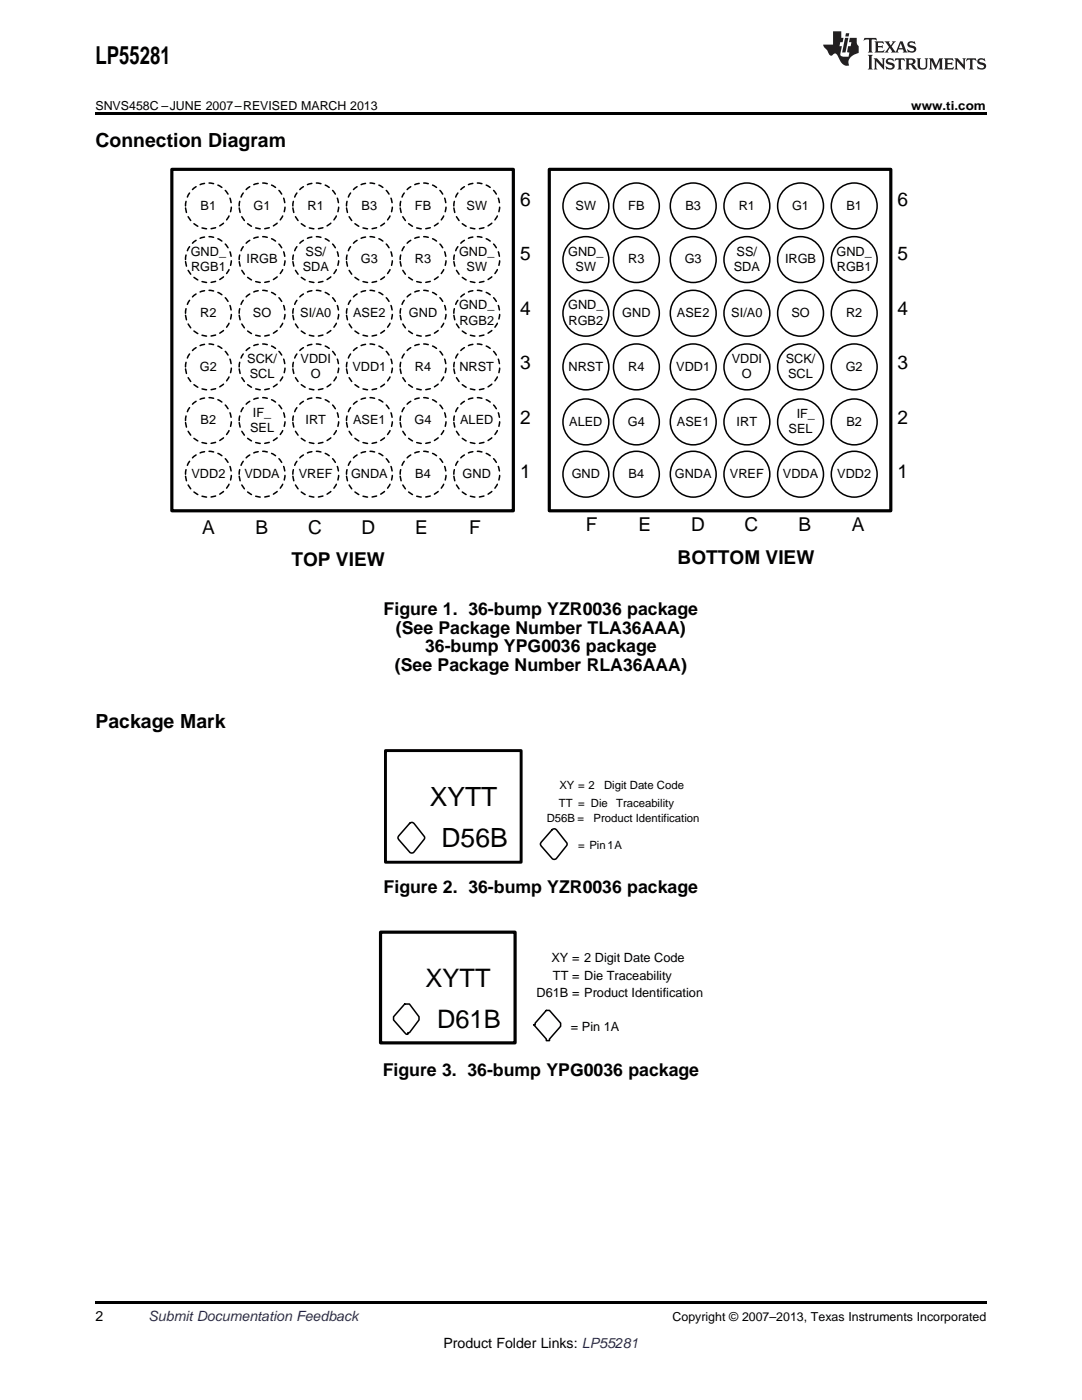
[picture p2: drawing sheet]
<svg xmlns="http://www.w3.org/2000/svg" width="216mm" height="279mm" viewBox="0 0 216 279" stroke-linecap="round" stroke-linejoin="round" font-family="sans-serif">
<path d="M19 259.7h177.8v.5h-177.8z" fill="#000"/>
<path d="M75.9 186h26.9v22.1h-26.9z" fill="none" stroke="#000" stroke-width=".64"/>
<path d="M80.8 200.4h.9l1.9 2.5v.7l-1.9 2.5h-.3v.3h-.3l-2.6-2.8v-.7z" fill-rule="evenodd" fill="#fff"/>
<path d="M80.8 200.4h.9l1.9 2.5v.7l-1.9 2.5h-.3v.3h-.3l-2.6-2.8v-.7z" fill="none" stroke="#000" stroke-width=".3"/>
<path d="M109 201.6h.6l2.3 2.6v.6l-2.3 2.6v.3h-.6v-.3l-2.5-2.9h.3v-.3z" fill-rule="evenodd" fill="#fff"/>
<path d="M109 201.6h.6l2.3 2.6v.6l-2.3 2.6v.3h-.6v-.3l-2.5-2.9h.3v-.3z" fill="none" stroke="#000" stroke-width=".3"/>
<path d="M76.9 149.8h27.1v22.3h-27.1z" fill="none" stroke="#000" stroke-width=".58"/>
<path d="M81.8 164.3v-.1a.57 .57 0 0 1 .8 .2l2.1 2.5v.4l-2.2 2.8a.6 .6 0 0 1-.8-.1l-2.2-2.5-.1-.4z" fill-rule="evenodd" fill="#fff"/>
<path d="M81.8 164.3v-.1a.57 .57 0 0 1 .8 .2l2.1 2.5v.4l-2.2 2.8a.6 .6 0 0 1-.8-.1l-2.2-2.5-.1-.4z" fill="none" stroke="#000" stroke-width=".31"/>
<path d="M110.2 165.5a.57 .57 0 0 1 .9 .1l2 2.6 .1 .3-2.2 2.9a.61 .61 0 0 1-.8-.1l-2.2-2.5-.2-.4z" fill-rule="evenodd" fill="#fff"/>
<path d="M110.2 165.5a.57 .57 0 0 1 .9 .1l2 2.6 .1 .3-2.2 2.9a.61 .61 0 0 1-.8-.1l-2.2-2.5-.2-.4z" fill="none" stroke="#000" stroke-width=".31"/>
<path d="M109.6 33.8h68.1v68.1h-68.1z" fill-rule="evenodd" fill="#fff"/>
<path d="M109.6 33.8h68.1v68.1h-68.1z" fill="none" stroke="#000" stroke-width=".64"/>
<circle cx="116.9" cy="41.1" r="4.6" fill="#fff"/>
<circle cx="116.9" cy="41.1" r="4.6" fill="none" stroke="#000" stroke-width=".3"/>
<circle cx="127" cy="41.1" r="4.6" fill="#fff"/>
<circle cx="127" cy="41.1" r="4.6" fill="none" stroke="#000" stroke-width=".3"/>
<circle cx="138.3" cy="41.1" r="4.6" fill="#fff"/>
<circle cx="138.3" cy="41.1" r="4.6" fill="none" stroke="#000" stroke-width=".3"/>
<circle cx="149" cy="41.1" r="4.6" fill="#fff"/>
<circle cx="149" cy="41.1" r="4.6" fill="none" stroke="#000" stroke-width=".3"/>
<circle cx="159.7" cy="41.1" r="4.6" fill="#fff"/>
<circle cx="159.7" cy="41.1" r="4.6" fill="none" stroke="#000" stroke-width=".3"/>
<circle cx="170.4" cy="41.1" r="4.6" fill="#fff"/>
<circle cx="170.4" cy="41.1" r="4.6" fill="none" stroke="#000" stroke-width=".3"/>
<circle cx="170.4" cy="73.2" r="4.6" fill="#fff"/>
<circle cx="170.4" cy="73.2" r="4.6" fill="none" stroke="#000" stroke-width=".3"/>
<circle cx="159.7" cy="73.2" r="4.6" fill="#fff"/>
<circle cx="159.7" cy="73.2" r="4.6" fill="none" stroke="#000" stroke-width=".3"/>
<circle cx="159.7" cy="84.2" r="4.6" fill="#fff"/>
<circle cx="159.7" cy="84.2" r="4.6" fill="none" stroke="#000" stroke-width=".3"/>
<circle cx="170.4" cy="84.2" r="4.6" fill="#fff"/>
<circle cx="170.4" cy="84.2" r="4.6" fill="none" stroke="#000" stroke-width=".3"/>
<circle cx="159.7" cy="94.6" r="4.6" fill="#fff"/>
<circle cx="159.7" cy="94.6" r="4.6" fill="none" stroke="#000" stroke-width=".3"/>
<circle cx="149" cy="94.6" r="4.6" fill="#fff"/>
<circle cx="149" cy="94.6" r="4.6" fill="none" stroke="#000" stroke-width=".3"/>
<circle cx="116.9" cy="94.6" r="4.6" fill="#fff"/>
<circle cx="116.9" cy="94.6" r="4.6" fill="none" stroke="#000" stroke-width=".3"/>
<circle cx="149" cy="84.2" r="4.6" fill="#fff"/>
<circle cx="149" cy="84.2" r="4.6" fill="none" stroke="#000" stroke-width=".3"/>
<circle cx="138.3" cy="73.2" r="4.6" fill="#fff"/>
<circle cx="138.3" cy="73.2" r="4.6" fill="none" stroke="#000" stroke-width=".3"/>
<circle cx="116.9" cy="62.5" r="4.6" fill="#fff"/>
<circle cx="116.9" cy="62.5" r="4.6" fill="none" stroke="#000" stroke-width=".3"/>
<circle cx="149" cy="51.8" r="4.6" fill="#fff"/>
<circle cx="149" cy="51.8" r="4.6" fill="none" stroke="#000" stroke-width=".3"/>
<circle cx="170.4" cy="94.6" r="4.6" fill="#fff"/>
<circle cx="170.4" cy="94.6" r="4.6" fill="none" stroke="#000" stroke-width=".3"/>
<circle cx="149" cy="62.5" r="4.6" fill="#fff"/>
<circle cx="149" cy="62.5" r="4.6" fill="none" stroke="#000" stroke-width=".3"/>
<circle cx="127" cy="73.2" r="4.6" fill="#fff"/>
<circle cx="127" cy="73.2" r="4.6" fill="none" stroke="#000" stroke-width=".3"/>
<circle cx="138.3" cy="84.2" r="4.6" fill="#fff"/>
<circle cx="138.3" cy="84.2" r="4.6" fill="none" stroke="#000" stroke-width=".3"/>
<circle cx="127" cy="84.2" r="4.6" fill="#fff"/>
<circle cx="127" cy="84.2" r="4.6" fill="none" stroke="#000" stroke-width=".3"/>
<circle cx="138.3" cy="94.6" r="4.6" fill="#fff"/>
<circle cx="138.3" cy="94.6" r="4.6" fill="none" stroke="#000" stroke-width=".3"/>
<circle cx="170.4" cy="51.8" r="4.6" fill="#fff"/>
<circle cx="170.4" cy="51.8" r="4.6" fill="none" stroke="#000" stroke-width=".3"/>
<circle cx="170.4" cy="62.5" r="4.6" fill="#fff"/>
<circle cx="170.4" cy="62.5" r="4.6" fill="none" stroke="#000" stroke-width=".3"/>
<circle cx="159.7" cy="51.8" r="4.6" fill="#fff"/>
<circle cx="159.7" cy="51.8" r="4.6" fill="none" stroke="#000" stroke-width=".3"/>
<circle cx="159.7" cy="62.5" r="4.6" fill="#fff"/>
<circle cx="159.7" cy="62.5" r="4.6" fill="none" stroke="#000" stroke-width=".3"/>
<circle cx="149" cy="73.2" r="4.6" fill="#fff"/>
<circle cx="149" cy="73.2" r="4.6" fill="none" stroke="#000" stroke-width=".3"/>
<circle cx="138.3" cy="62.5" r="4.6" fill="#fff"/>
<circle cx="138.3" cy="62.5" r="4.6" fill="none" stroke="#000" stroke-width=".3"/>
<circle cx="138.3" cy="51.8" r="4.6" fill="#fff"/>
<circle cx="138.3" cy="51.8" r="4.6" fill="none" stroke="#000" stroke-width=".3"/>
<circle cx="116.9" cy="84.2" r="4.6" fill="#fff"/>
<circle cx="116.9" cy="84.2" r="4.6" fill="none" stroke="#000" stroke-width=".3"/>
<circle cx="116.9" cy="73.2" r="4.6" fill="#fff"/>
<circle cx="116.9" cy="73.2" r="4.6" fill="none" stroke="#000" stroke-width=".3"/>
<circle cx="116.9" cy="51.8" r="4.6" fill="#fff"/>
<circle cx="116.9" cy="51.8" r="4.6" fill="none" stroke="#000" stroke-width=".3"/>
<circle cx="127" cy="51.8" r="4.6" fill="#fff"/>
<circle cx="127" cy="51.8" r="4.6" fill="none" stroke="#000" stroke-width=".3"/>
<circle cx="127" cy="94.6" r="4.6" fill="#fff"/>
<circle cx="127" cy="94.6" r="4.6" fill="none" stroke="#000" stroke-width=".3"/>
<circle cx="127" cy="62.5" r="4.6" fill="#fff"/>
<circle cx="127" cy="62.5" r="4.6" fill="none" stroke="#000" stroke-width=".3"/>
<path d="M34.3 33.8h68.1v68.1h-68.1z" fill-rule="evenodd" fill="#fff"/>
<path d="M34.3 33.8h68.1v68.1h-68.1z" fill="none" stroke="#000" stroke-width=".64"/>
<circle cx="95.1" cy="41.1" r="4.6" fill="#fff"/>
<circle cx="95.1" cy="41.1" r="4.6" fill="none" stroke="#000" stroke-width=".3" stroke-dasharray=".9 .9"/>
<circle cx="84.4" cy="41.1" r="4.6" fill="#fff"/>
<circle cx="84.4" cy="41.1" r="4.6" fill="none" stroke="#000" stroke-width=".3" stroke-dasharray=".9 .9"/>
<circle cx="73.7" cy="41.1" r="4.6" fill="#fff"/>
<circle cx="73.7" cy="41.1" r="4.6" fill="none" stroke="#000" stroke-width=".3" stroke-dasharray=".9 .9"/>
<circle cx="63" cy="41.1" r="4.6" fill="#fff"/>
<circle cx="63" cy="41.1" r="4.6" fill="none" stroke="#000" stroke-width=".3" stroke-dasharray=".9 .9"/>
<circle cx="52.3" cy="41.1" r="4.6" fill="#fff"/>
<circle cx="52.3" cy="41.1" r="4.6" fill="none" stroke="#000" stroke-width=".3" stroke-dasharray=".9 .9"/>
<circle cx="41.6" cy="41.1" r="4.6" fill="#fff"/>
<circle cx="41.6" cy="41.1" r="4.6" fill="none" stroke="#000" stroke-width=".3" stroke-dasharray=".9 .9"/>
<circle cx="41.6" cy="73.2" r="4.6" fill="#fff"/>
<circle cx="41.6" cy="73.2" r="4.6" fill="none" stroke="#000" stroke-width=".3" stroke-dasharray=".9 .9"/>
<circle cx="52.3" cy="73.2" r="4.6" fill="#fff"/>
<circle cx="52.3" cy="73.2" r="4.6" fill="none" stroke="#000" stroke-width=".3" stroke-dasharray=".9 .9"/>
<circle cx="52.3" cy="83.9" r="4.6" fill="#fff"/>
<circle cx="52.3" cy="83.9" r="4.6" fill="none" stroke="#000" stroke-width=".3" stroke-dasharray=".9 .9"/>
<circle cx="41.6" cy="83.9" r="4.6" fill="#fff"/>
<circle cx="41.6" cy="83.9" r="4.6" fill="none" stroke="#000" stroke-width=".3" stroke-dasharray=".9 .9"/>
<circle cx="52.3" cy="94.6" r="4.6" fill="#fff"/>
<circle cx="52.3" cy="94.6" r="4.6" fill="none" stroke="#000" stroke-width=".3" stroke-dasharray=".9 .9"/>
<circle cx="63" cy="94.6" r="4.6" fill="#fff"/>
<circle cx="63" cy="94.6" r="4.6" fill="none" stroke="#000" stroke-width=".3" stroke-dasharray=".9 .9"/>
<circle cx="95.1" cy="94.6" r="4.6" fill="#fff"/>
<circle cx="95.1" cy="94.6" r="4.6" fill="none" stroke="#000" stroke-width=".3" stroke-dasharray=".9 .9"/>
<circle cx="63" cy="83.9" r="4.6" fill="#fff"/>
<circle cx="63" cy="83.9" r="4.6" fill="none" stroke="#000" stroke-width=".3" stroke-dasharray=".9 .9"/>
<circle cx="73.7" cy="73.2" r="4.6" fill="#fff"/>
<circle cx="73.7" cy="73.2" r="4.6" fill="none" stroke="#000" stroke-width=".3" stroke-dasharray=".9 .9"/>
<circle cx="95.1" cy="62.5" r="4.6" fill="#fff"/>
<circle cx="95.1" cy="62.5" r="4.6" fill="none" stroke="#000" stroke-width=".3" stroke-dasharray=".9 .9"/>
<circle cx="63" cy="51.8" r="4.6" fill="#fff"/>
<circle cx="63" cy="51.8" r="4.6" fill="none" stroke="#000" stroke-width=".3" stroke-dasharray=".9 .9"/>
<circle cx="41.6" cy="94.6" r="4.6" fill="#fff"/>
<circle cx="41.6" cy="94.6" r="4.6" fill="none" stroke="#000" stroke-width=".3" stroke-dasharray=".9 .9"/>
<circle cx="63" cy="62.5" r="4.6" fill="#fff"/>
<circle cx="63" cy="62.5" r="4.6" fill="none" stroke="#000" stroke-width=".3" stroke-dasharray=".9 .9"/>
<circle cx="84.4" cy="73.2" r="4.6" fill="#fff"/>
<circle cx="84.4" cy="73.2" r="4.6" fill="none" stroke="#000" stroke-width=".3" stroke-dasharray=".9 .9"/>
<circle cx="73.7" cy="83.9" r="4.6" fill="#fff"/>
<circle cx="73.7" cy="83.9" r="4.6" fill="none" stroke="#000" stroke-width=".3" stroke-dasharray=".9 .9"/>
<circle cx="84.4" cy="83.9" r="4.6" fill="#fff"/>
<circle cx="84.4" cy="83.9" r="4.6" fill="none" stroke="#000" stroke-width=".3" stroke-dasharray=".9 .9"/>
<circle cx="73.7" cy="94.6" r="4.6" fill="#fff"/>
<circle cx="73.7" cy="94.6" r="4.6" fill="none" stroke="#000" stroke-width=".3" stroke-dasharray=".9 .9"/>
<circle cx="41.6" cy="51.8" r="4.6" fill="#fff"/>
<circle cx="41.6" cy="51.8" r="4.6" fill="none" stroke="#000" stroke-width=".3" stroke-dasharray=".9 .9"/>
<circle cx="41.6" cy="62.5" r="4.6" fill="#fff"/>
<circle cx="41.6" cy="62.5" r="4.6" fill="none" stroke="#000" stroke-width=".3" stroke-dasharray=".9 .9"/>
<circle cx="52.3" cy="51.8" r="4.6" fill="#fff"/>
<circle cx="52.3" cy="51.8" r="4.6" fill="none" stroke="#000" stroke-width=".3" stroke-dasharray=".9 .9"/>
<circle cx="52.3" cy="62.5" r="4.6" fill="#fff"/>
<circle cx="52.3" cy="62.5" r="4.6" fill="none" stroke="#000" stroke-width=".3" stroke-dasharray=".9 .9"/>
<circle cx="63" cy="73.2" r="4.6" fill="#fff"/>
<circle cx="63" cy="73.2" r="4.6" fill="none" stroke="#000" stroke-width=".3" stroke-dasharray=".9 .9"/>
<circle cx="73.7" cy="62.5" r="4.6" fill="#fff"/>
<circle cx="73.7" cy="62.5" r="4.6" fill="none" stroke="#000" stroke-width=".3" stroke-dasharray=".9 .9"/>
<circle cx="73.7" cy="51.8" r="4.6" fill="#fff"/>
<circle cx="73.7" cy="51.8" r="4.6" fill="none" stroke="#000" stroke-width=".3" stroke-dasharray=".9 .9"/>
<circle cx="95.1" cy="83.9" r="4.6" fill="#fff"/>
<circle cx="95.1" cy="83.9" r="4.6" fill="none" stroke="#000" stroke-width=".3" stroke-dasharray=".9 .9"/>
<circle cx="95.1" cy="73.2" r="4.6" fill="#fff"/>
<circle cx="95.1" cy="73.2" r="4.6" fill="none" stroke="#000" stroke-width=".3" stroke-dasharray=".9 .9"/>
<circle cx="95.1" cy="51.8" r="4.6" fill="#fff"/>
<circle cx="95.1" cy="51.8" r="4.6" fill="none" stroke="#000" stroke-width=".3" stroke-dasharray=".9 .9"/>
<circle cx="84.4" cy="51.8" r="4.6" fill="#fff"/>
<circle cx="84.4" cy="51.8" r="4.6" fill="none" stroke="#000" stroke-width=".3" stroke-dasharray=".9 .9"/>
<circle cx="84.4" cy="94.6" r="4.6" fill="#fff"/>
<circle cx="84.4" cy="94.6" r="4.6" fill="none" stroke="#000" stroke-width=".3" stroke-dasharray=".9 .9"/>
<circle cx="84.4" cy="62.5" r="4.6" fill="#fff"/>
<circle cx="84.4" cy="62.5" r="4.6" fill="none" stroke="#000" stroke-width=".3" stroke-dasharray=".9 .9"/>
<path d="M19 22.5h177.8v.5h-177.8z" fill="#000"/>
<g fill="#231f20">
<path d="M172.5 7.6l-.1 .5 .4-.2h.6v.1v2.1l-.2 .4h.9l-.2-.4v-2.1l.1-.1h.5l.5 .2-.2-.5zM174.5 8.3l.2 .3v1.5l-.2 .4h1.8l.2-.6a1.04 1.04 0 0 1-1.3 .2v-.7h.6l.3 .2v-.6l-.3 .2h-.6v-.6l.8-.1 .4 .3-.2-.5zM176.5 8.3l.9 1.1-.9 1.1h.8l-.2-.2 .4-.7 .5 .7-.2 .2h1.5l-.2-.2 .2-.4h.9l.1 .4-.2 .2h1l-.3-.3-.7-1.9h-.5l-.9 2-.8-1 .9-1h-.8l.1 .3-.4 .5-.3-.6 .1-.2zM179.7 8.6l.4 1h-.7zM181.3 8.4a.63 .63 0 0 0-.2 .7 .63 .63 0 0 0 .6 .4l.6 .2 .1 .2a.75 .75 0 0 1-.7 .4 .75 .75 0 0 1-.6-.5l.1 .7 .1-.1a1.11 1.11 0 0 0 1.5-.6 1.13 1.13 0 0 0-1.2-.8l-.1-.4a1.04 1.04 0 0 1 1.2 .2l-.2-.5-.2 .1-.4-.2zM173.2 10.9l.2 .4v2.2l-.2 .4h1l-.3-.4v-2.2l.3-.4zM174.3 11.6l.3 .4v1.5l-.3 .4h.8l-.2-.4v-1.3l1.5 1.7v-1.9l.2-.4h-.7l.2 .4v.9l-1.1-1.3zM177 11.8a.62 .62 0 0 0-.2 .7 .62 .62 0 0 0 .6 .4l.6 .1 .1 .3a.76 .76 0 0 1-.7 .3 .76 .76 0 0 1-.7-.4l.2 .7 .1-.1a1.11 1.11 0 0 0 1.5-.6 1.13 1.13 0 0 0-1.2-.8l-.1-.4a1.04 1.04 0 0 1 1.2 .2l-.2-.6-.2 .1-.5-.1zM178.7 11.6l-.2 .6a.61 .61 0 0 1 .8-.3v1.6l-.2 .4h.9l-.2-.4v-1.6a.63 .63 0 0 1 .7 .3l-.1-.6zM180.6 11.6l.3 .4v1.5l-.3 .4h1l-.2-.2-.1-.8 .6 .2a.76 .76 0 0 0 1.2 .7l-1-1a.58 .58 0 0 0 .6-.5 .58 .58 0 0 0-.5-.6zM181.4 11.9h.1a.45 .45 0 0 1 .5 .1 .45 .45 0 0 1 .1 .5l-.8 .2zM182.9 11.6l.2 .2a2.17 2.17 0 0 0 .3 1.9 .99 .99 0 0 0 1.6-.6v-1.1l.2-.4h-.7l.2 .2a1.92 1.92 0 0 1-.2 1.8 .6 .6 0 0 1-.9-.5v-1.1l.2-.4zM185.4 11.6l.2 .4v1.5l-.2 .4h.7l-.2-.4v-1.4l.8 1.8 .8-1.8v1.4l-.2 .4h.9l-.2-.4v-1.5l.2-.4h-.8l-.6 1.5-.6-1.5zM188.4 11.6l.2 .4v1.5l-.2 .4h1.8l.1-.6a1.04 1.04 0 0 1-1.2 .1v-.6h.5l.4 .2v-.6l-.4 .2h-.5v-.7h.8l.3 .3-.1-.6zM190.5 11.6l.2 .4v1.5l-.2 .4h.7l-.2-.4v-1.3l1.5 1.7v-1.9l.2-.4h-.7l.2 .4v.9l-1.1-1.3zM192.9 11.6l-.1 .6a.61 .61 0 0 1 .7-.3l.1 1.6-.3 .4h1l-.3-.4 .1-1.6a.63 .63 0 0 1 .7 .3l-.1-.6zM195.2 11.8a.62 .62 0 0 0-.2 .7 .62 .62 0 0 0 .6 .4l.6 .1 .1 .3a.76 .76 0 0 1-.7 .3 .76 .76 0 0 1-.6-.4l.1 .7 .1-.1a1.11 1.11 0 0 0 1.6-.6 1.13 1.13 0 0 0-1.3-.8l-.1-.4a1.04 1.04 0 0 1 1.2 .2l-.1-.6-.2 .1-.5-.1z"/>
<path d="M166.2 6.3v2.6h-1.9v.4l.8 .9a.91 .91 0 0 0 1 .8 .56 .56 0 0 1 .5-.3 .56 .56 0 0 1 .5 .3l.4 .8a1.53 1.53 0 0 0 1.9 1.2 1.54 1.54 0 0 1 1-2.1l.9-.3v-1.4a1.52 1.52 0 0 1-.4-1.6h-1.3l-.2 .8h.5l-.2 .8h-.5l-.1 1v.2l.4 .1-.2 .8a1.93 1.93 0 0 1-1.6-.3l.3-1.8h-.5l.2-.8h.4l.2-.8h-.4v-1.3zM168.6 7.6l-.6 2.9h.7l.6-2.9zM168.8 6.6l-.1 .7h.6l.2-.7z"/>
</g>
<g font-size="5.3">
<text x="85.8" y="160.9">XYTT</text>
<text x="88.1" y="169.1">D56B</text>
</g>
<g font-size="5.1">
<text x="84.9" y="197">XYTT</text>
<text x="87.2" y="205.1">D61B</text>
</g>
<text font-size="4.9" x="19" y="12.8">LP55281</text>
<g font-size="3.9">
<text x="19" y="29.3">Connection Diagram</text>
<text x="19" y="145.2">Package Mark</text>
</g>
<g font-size="3.8">
<text x="103.8" y="41.1">6</text>
<text x="179.1" y="41.1">6</text>
<text x="103.8" y="52">5</text>
<text x="179.1" y="52">5</text>
<text x="103.8" y="62.8">4</text>
<text x="179.1" y="62.8">4</text>
<text x="103.8" y="73.7">3</text>
<text x="179.1" y="73.7">3</text>
<text x="103.8" y="84.6">2</text>
<text x="179.1" y="84.6">2</text>
<text x="103.8" y="95.5">1</text>
<text x="179.1" y="95.5">1</text>
<text x="40.3" y="106.5">A</text>
<text x="51" y="106.5">B</text>
<text x="61.5" y="106.5">C</text>
<text x="72.1" y="106.5">D</text>
<text x="82.9" y="106.5">E</text>
<text x="93.6" y="106.5">F</text>
<text x="116.9" y="106">F</text>
<text x="127.4" y="106">E</text>
<text x="137.9" y="106">D</text>
<text x="148.6" y="106">C</text>
<text x="159.3" y="106">B</text>
<text x="169.9" y="106">A</text>
<text x="58.2" y="113">TOP VIEW</text>
<text x="135.2" y="112.6">BOTTOM VIEW</text>
</g>
<g font-size="3.5">
<text x="76.6" y="122.8">Figure 1. 36-bump YZR0036 package</text>
<text x="79" y="126.5">(See Package Number TLA36AAA)</text>
<text x="84.8" y="130.2">36-bump YPG0036 package</text>
<text x="78.8" y="133.9">(See Package Number RLA36AAA)</text>
<text x="76.6" y="178.2">Figure 2. 36-bump YZR0036 package</text>
<text x="76.4" y="214.8">Figure 3. 36-bump YPG0036 package</text>
</g>
<g font-size="2.8">
<text x="19" y="263.6">2</text>
<text x="88.5" y="269">Product Folder Links: LP55281</text>
</g>
<text font-size="2.8" fill="#0000c8" x="29.6" y="263.6">Submit Documentation Feedback</text>
<g font-size="2.5">
<text x="19" y="21.9">SNVS458C –JUNE 2007–REVISED MARCH 2013</text>
<text x="181.8" y="21.9">www.ti.com</text>
<text x="40" y="41.9">B1</text>
<text x="50.6" y="41.9">G1</text>
<text x="61.4" y="41.9">R1</text>
<text x="72.2" y="41.9">B3</text>
<text x="82.8" y="41.9">FB</text>
<text x="93.1" y="41.9">SW</text>
<text x="114.9" y="41.9">SW</text>
<text x="125.4" y="41.9">FB</text>
<text x="136.8" y="41.9">B3</text>
<text x="147.4" y="41.9">R1</text>
<text x="158" y="41.9">G1</text>
<text x="168.9" y="41.9">B1</text>
<text x="38.1" y="51">GND_</text>
<text x="49.2" y="52.6">IRGB</text>
<text x="61" y="51">SS/</text>
<text x="72" y="52.6">G3</text>
<text x="82.8" y="52.6">R3</text>
<text x="91.6" y="51">GND_</text>
<text x="113.4" y="51">GND_</text>
<text x="125.4" y="52.6">R3</text>
<text x="136.6" y="52.6">G3</text>
<text x="147" y="51">SS/</text>
<text x="156.6" y="52.6">IRGB</text>
<text x="166.9" y="51">GND_</text>
<text x="38.1" y="54.1">RGB1</text>
<text x="60.4" y="54.1">SDA</text>
<text x="93.1" y="54.1">SW</text>
<text x="114.9" y="54.1">SW</text>
<text x="146.4" y="54.1">SDA</text>
<text x="167" y="54.1">RGB1</text>
<text x="40" y="63.3">R2</text>
<text x="50.5" y="63.3">SO</text>
<text x="59.9" y="63.3">SI/A0</text>
<text x="70.5" y="63.3">ASE2</text>
<text x="81.6" y="63.3">GND</text>
<text x="91.6" y="61.8">GND_</text>
<text x="91.7" y="64.8">RGB2</text>
<text x="113.4" y="61.8">GND_</text>
<text x="113.4" y="64.8">RGB2</text>
<text x="124.2" y="63.3">GND</text>
<text x="135.1" y="63.3">ASE2</text>
<text x="145.9" y="63.3">SI/A0</text>
<text x="157.9" y="63.3">SO</text>
<text x="168.8" y="63.3">R2</text>
<text x="39.9" y="74">G2</text>
<text x="49.3" y="72.5">SCK/</text>
<text x="49.8" y="75.5">SCL</text>
<text x="60" y="72.5">VDDI</text>
<text x="62" y="75.5">O</text>
<text x="70.3" y="74">VDD1</text>
<text x="82.8" y="74">R4</text>
<text x="91.7" y="74">NRST</text>
<text x="113.4" y="74">NRST</text>
<text x="125.4" y="74">R4</text>
<text x="134.9" y="74">VDD1</text>
<text x="146" y="72.5">VDDI</text>
<text x="148" y="75.5">O</text>
<text x="156.8" y="72.5">SCK/</text>
<text x="157.3" y="75.5">SCL</text>
<text x="168.8" y="74">G2</text>
<text x="50.5" y="83.2">IF_</text>
<text x="159" y="83.4">IF_</text>
<text x="40" y="84.7">B2</text>
<text x="49.9" y="86.2">SEL</text>
<text x="61" y="84.7">IRT</text>
<text x="70.5" y="84.7">ASE1</text>
<text x="82.7" y="84.7">G4</text>
<text x="91.8" y="84.7">ALED</text>
<text x="113.6" y="85">ALED</text>
<text x="125.3" y="85">G4</text>
<text x="135.1" y="85">ASE1</text>
<text x="147" y="85">IRT</text>
<text x="157.3" y="86.5">SEL</text>
<text x="168.9" y="85">B2</text>
<text x="38.2" y="95.4">VDD2</text>
<text x="48.8" y="95.4">VDDA</text>
<text x="59.6" y="95.4">VREF</text>
<text x="70" y="95.4">GNDA</text>
<text x="82.9" y="95.4">B4</text>
<text x="92.3" y="95.4">GND</text>
<text x="114.1" y="95.4">GND</text>
<text x="125.4" y="95.4">B4</text>
<text x="134.7" y="95.4">GNDA</text>
<text x="145.6" y="95.4">VREF</text>
<text x="156.2" y="95.4">VDDA</text>
<text x="167.1" y="95.4">VDD2</text>
<text x="110" y="191.9">XY = 2 Digit Date Code</text>
<text x="110.3" y="195.6">TT = Die Traceability</text>
<text x="107.1" y="199">D61B = Product Identification</text>
<text x="113.9" y="205.7">= Pin 1A</text>
<text x="134.2" y="263.6">Copyright © 2007–2013, Texas Instruments Incorporated</text>
</g>
<g font-size="2.3">
<text x="111.5" y="161">TT = Die</text>
<text x="111.6" y="157.5">XY = 2</text>
<text x="120.5" y="157.5">Digit Date Code</text>
<text x="122.9" y="161">Traceability</text>
<text x="109.1" y="164.1">D56B =</text>
<text x="118.4" y="164.1">Product Identification</text>
<text x="115.4" y="169.3">= Pin 1A</text>
</g>
</svg>
